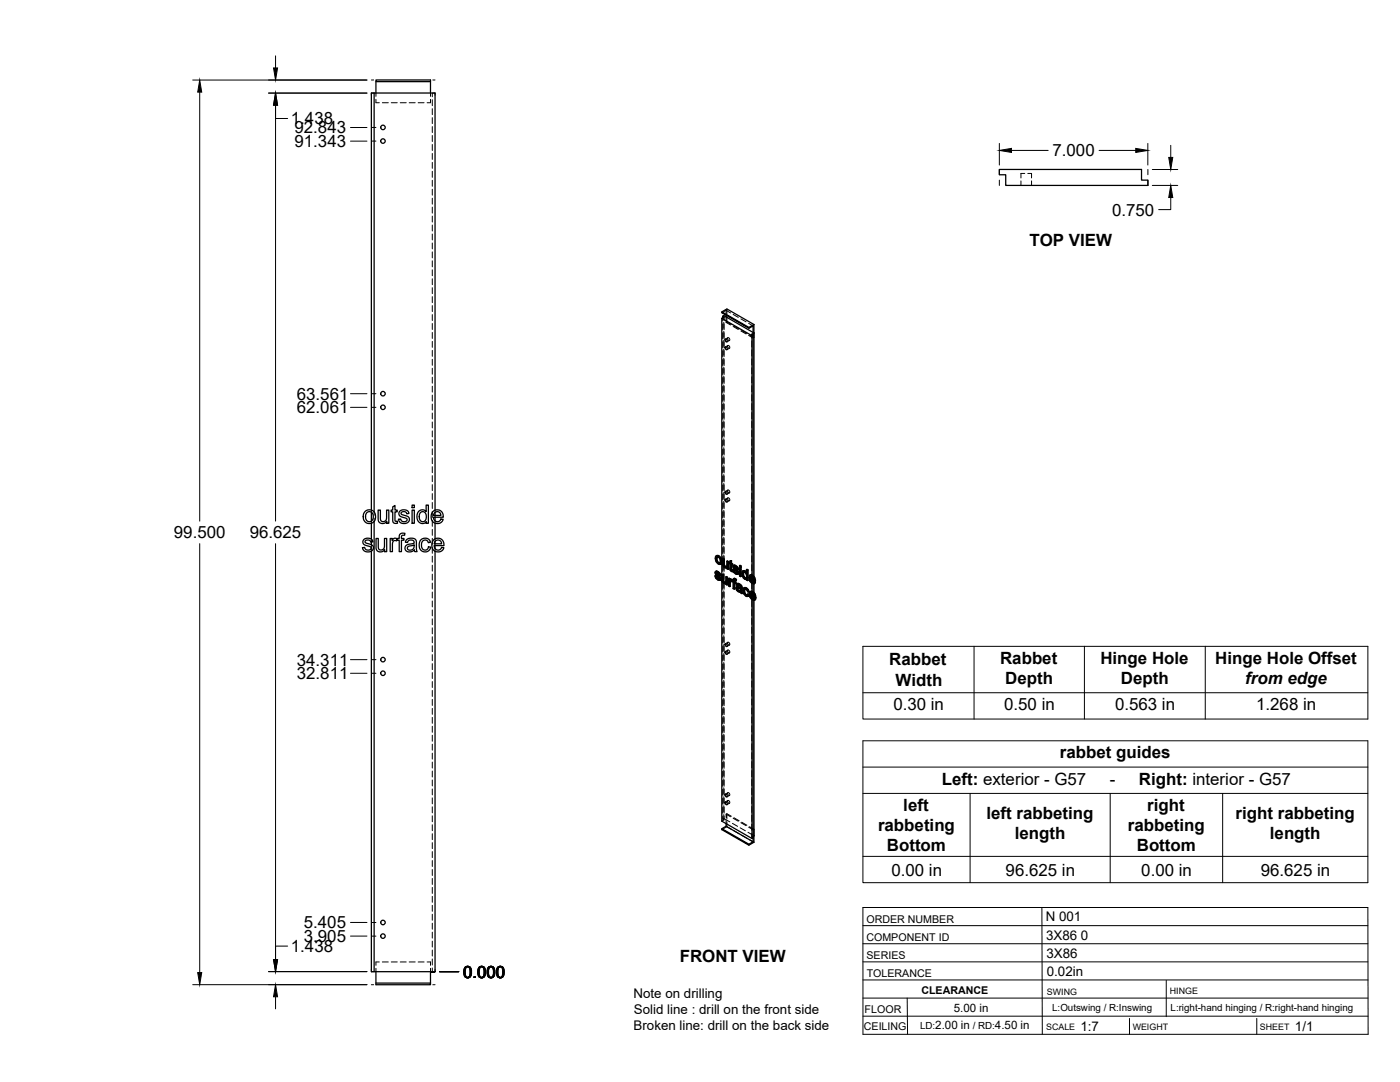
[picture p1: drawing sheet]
<svg xmlns="http://www.w3.org/2000/svg" width="559mm" height="432mm" viewBox="0 0 559 432" stroke-linecap="round" stroke-linejoin="round" font-family="sans-serif">
<!-- layer: Visible -->
<g fill="none" stroke="#000" stroke-width=".51">
<path d="M149.3 37.1v167.2M150.1 32.6v4.5M171.8 32.6h-21.7v-.7h21.7v5.2M398.9 67.6h56.7v4.3h2.6v2.1h-56.8v-4.3h-2.5zM288.1 127v96.4M288.1 127l12 7M288.1 124.5l2-1.2 10.8 6.2M288.5 126.2v.6M288.5 126.2l.4-.3 12 7-.8 .5 .5 .3M288.5 126.2l.5 .3-.9 .5M289.5 138.5l.6 .2 .1 .8-.6-.2zM289.5 135.4l.6 .2 .1 .8-.6-.2z"/>
<path d="M289.8 125.8v.7M298.9 130.7l-10.8-6.2v.3l10.8 6.2M300.1 134v95.4M300.6 133.7v96M300.6 133.7l-.5 .3M300.9 129.5l-2 1.2v.3l1.7-.9v2.6M300.9 129.5v100.5M289.5 199.3l.6 .2 .1 .8-.6-.2zM289.5 196.2l.6 .2 .1 .8-.6-.2zM145.3 215.2l1.3-.4a1.81 1.81 0 0 1 2.2 1.4l-.8 .2a1.14 1.14 0 0 0-1.2-.9 1.14 1.14 0 0 0-1.1 .9l.8 .5a3 3 0 0 1 2.4 1.1 2.16 2.16 0 0 1-1.4 2.3 2.16 2.16 0 0 1-2.5-.9l-.3-.8 .9-.2a1.21 1.21 0 0 0 1.2 1.3 1.21 1.21 0 0 0 1.2-1.4l-.8-.3a2.62 2.62 0 0 1-2.3-1.3v-.8zM145.8 204a2.64 2.64 0 0 1 4.1 2.1 2.64 2.64 0 0 1-3.9 2.4 3.2 3.2 0 0 1-.2-4.5zM146.3 204.7l.6-.4 .9-.1 1 .8 .1 2-.8 1.1h-1.2l-.7-.6-.3-1.5z"/>
<path d="M148.2 219.9v167.9h25.5v-167.8M148.2 203.6v-166.5h25.5v166.5M148.2 204.4v3.6M148.2 208.8v6.3M148.2 216.3v1.1M149.3 208.1v179.7M150.1 214.9h.9v2.9a1.32 1.32 0 0 0 1.3 1.7 1.32 1.32 0 0 0 1.2-1.8v-2.8h.8v5.3h-.8v-.8a1.86 1.86 0 0 1-2.2 .8 1.86 1.86 0 0 1-1.2-2.1zM150.9 203.6h.9v2.9a1.32 1.32 0 0 0 1.3 1.7 1.32 1.32 0 0 0 1.2-1.8v-2.8h.9v5.2h-.8v-.8a1.86 1.86 0 0 1-2.3 .9 1.86 1.86 0 0 1-1.2-2.1zM155.7 214.9h.8v.8a1.27 1.27 0 0 1 2-.7l.8-.1v-.6a1.51 1.51 0 0 1 .7-1.4 1.51 1.51 0 0 1 1.6 0l-.1 .7a.81 .81 0 0 0-.9 0 .81 .81 0 0 0-.4 .8v.5h1v.7h-1v4.6h-.9v-4.6h-.8v-.4l-.2 .7-.3-.1a1.18 1.18 0 0 0-1.2 .4 1.18 1.18 0 0 0-.2 1.2v2.8h-.9zM156.8 202.3l.8-.6v1.9h.9v.7h-.9v3.3a.55 .55 0 0 0 .4 .5 .55 .55 0 0 0 .5-.1l.2 .8-.7 .1a1.16 1.16 0 0 1-1.2-1.6v-3h-.7v-.7h.7zM159.5 204.1l1.6-.6a1.73 1.73 0 0 1 2.1 1.4l-.9 .1a1.13 1.13 0 0 0-1.1-.9 1.13 1.13 0 0 0-1.1 1l1.2 .5a2.18 2.18 0 0 1 2.1 1.3 2.2 2.2 0 0 1-1.8 2 2.2 2.2 0 0 1-2.4-1.1l-.2-.6 .9-.1a1.21 1.21 0 0 0 1.3 1.2 1.21 1.21 0 0 0 1.1-1.3l-.7-.3a2.63 2.63 0 0 1-2.3-1.3zM162.2 215.5l1.7-.7 1.2 .1 .8 .4 .6 4.9h-1l-.1-.7a2.02 2.02 0 0 1-2.2 .8 2.02 2.02 0 0 1-1.5-1.8l.8-1.1 1.8-.4a.78 .78 0 0 0 1-.7 .78 .78 0 0 0-1-.8 1.27 1.27 0 0 0-1.6 1l-.9-.1z"/>
<path d="M162.8 218.2l1.6-.4a.49 .49 0 0 1 .7-.3 .49 .49 0 0 1 .2 .7 1.37 1.37 0 0 1-1.2 1.3 1.37 1.37 0 0 1-1.5-.9zM164.5 203.6h.9v5.2h-.9zM164.5 201.6h.9v1h-.9zM167.1 204.1a1.96 1.96 0 0 1 3 .1v-2.6h.9v7.2h-.9v-.6a2.16 2.16 0 0 1-2.6 .4 2.16 2.16 0 0 1-1.1-2.4zM167.7 204.7l.5-.4a2.03 2.03 0 0 1 2 1.3 2.03 2.03 0 0 1-.7 2.3l-.2 .2a1.95 1.95 0 0 1-1.9-1 1.95 1.95 0 0 1 .2-2.2zM168 215.4a2.22 2.22 0 0 1 3.8 1l-.9 .2a1.47 1.47 0 0 0-1.9-.9 1.47 1.47 0 0 0-.8 2l.2 1 .6 .7a1.33 1.33 0 0 0 2-1.2l.9 .1-.4 1.1a2.41 2.41 0 0 1-3 .6 2.41 2.41 0 0 1-1.2-2.9zM172.8 204.2a2.47 2.47 0 0 1 2.9-.5 2.47 2.47 0 0 1 1.2 2.7h-3.9l.2 .9a1.48 1.48 0 0 0 1.4 .9 1.48 1.48 0 0 0 1.4-1.1l.9 .1-.3 .7a2.64 2.64 0 0 1-3.7 .5 2.64 2.64 0 0 1-.5-3.7zM173 215.5a2.47 2.47 0 0 1 3-.4 2.47 2.47 0 0 1 1.2 2.6h-3.9l.2 .9a1.47 1.47 0 0 0 1.4 .9 1.47 1.47 0 0 0 1.4-1l.9 .1a2.57 2.57 0 0 1-3.5 1.4 2.57 2.57 0 0 1-1.2-3.5zM173.5 204.6l.8-.4a1.43 1.43 0 0 1 1.7 1.5h-2.9zM173.7 204.5v1.2M173.7 206.4v1.5M173.7 208.8v6.3"/>
<path d="M173.7 216.1v.9M173.7 217.7v1.2M173.8 215.9l.7-.4a1.41 1.41 0 0 1 1.8 1.5h-3zM285.3 229.8l.5 .2M285.7 228l.9 .1M285.8 230l.2-.2 .2 .6-.2 .2zM285.9 228.7l.4 .3M285.9 228.9l1.4 1.1M285.9 221.8h1.1zM285.9 221.8l-.4 .5v1l.9 1.5a.95 .95 0 0 0 1.4 .2M285.9 227.9l-.3 .2M286 223.1l.2 .9"/>
<path d="M286 230.6l.5 .4h.5M286 228.1h.6l.5 .4M286 229.8h-.7l.6 1.1 .8 .6h.7M286.1 229.2l1.5 1.2M286.1 228.5v.1M286.1 228.8l-.2-.2 .6 .1 .5 .8 .4 .2M286.2 224l.2-.1 .6 .6-.3 .2zM286.2 230.4l.5 .5M286.2 227.9l-.7 .3v.6l1.4 1.7v.6M286.3 222.3l-.1 .6M286.4 228.2l1.1 .8M286.4 223.9l-.2-1-.2 .2 .4-.8 .7 .4 .4 1-.2 1h-.6"/>
<path d="M286.5 231l.4 .1M286.7 221.9l.9 .9 .2-.1 .4 1.3M286.9 228.6l.6 .4-.1 .7-.1-.6M287 224.5l.3 .1M287 221.8l.8 .9M287 231.1h-.1M287.1 230.1l.3 .5 .2-.2 .1 .5M287.4 230.6l.1 .5 .2-.2-.1 .5M287.5 231.1l-.1 .4 .2-.1-.3 .2M287.6 222.8l.4 1.4 .2-.2-.2 .9M287.8 225.1l-.2 .1M288 224.2l-.2 .9"/>
<path d="M288.1 224.6l-.1 4.6 .7 .2v2.2M288.1 231.8v95.9l12 6.9 .5-.2M288.5 223l.6 .1v2.2M288.5 229.5v2.1l.4 .4M288.5 231.7l.2 .4 .5 .2M288.7 232.1l.9 .3-.2 .1M288.7 229.4l-.7-.2 .1 2.6 .8 1h.9M288.9 223.2v2.2l.4 .4M288.9 225.5l.2 .4 .5 .2M289 232.4l.4 .1M289.1 225.9l.9 .3-.2 .1M289.1 223.1l-.6-.1 .1 2.7 .7 .9 .9-.1v.5l.4 .2"/>
<path d="M289.4 226.2l.4 .1M289.7 230.2l.7 .1v3l-.3 .2v-3M289.8 232.8v.4l.3 .3M289.8 232.8l-.2 .1M290.1 224l.7 .1v3l-.2 .1v-3M290.2 226.6l-.2 .1M290.4 230.3l-.7-.1v2l-.3 .3M290.8 224.1l-.7-.1v1.9l-.3 .4M290.8 230.8l1.6 .7M291.2 231.1v.4l.8-.3M291.3 232l.2 2-.2 .1v-1.6M291.3 224.4l-.3 .1v.4l.3 .1 .1 2.4 .4 .6 .7 .1-.1-.5h-.4"/>
<path d="M291.3 223.9l.7-.2v1.1M291.4 230.9l-.6-.1v3l.5 .3M291.6 231.8v.1M291.7 231.1l-.3 .2M291.8 231.3l.4 .4M291.8 223.9v1l.6 .1M291.8 224.9l.6 .1-.2 .6v-.4M291.8 227.4l.4 .1M291.9 227.5l.5 .1M292 223.7l-.7 .2v.8l-.3-.2M292 225.4v1.8M292.1 232.1l-.7-.3 .1 .6"/>
<path d="M292.2 225.6l-.4-.3v2l.3 .1M292.2 227.7l.1 .5M292.2 231.6h.4v.3zM292.2 232.1l.4 .2v2.6l.5 .2M292.2 231.6v.5M292.2 231.8l-.1 .3M292.2 232.1h-.1M292.5 227.4l.4 .2M292.8 225.7h.9M292.9 230.9l1.1 .3M292.9 227.6l.2-.1 .2 .5-.2 .2zM293 226.3l.4 .4"/>
<path d="M293 226.5l1.5 1.1M293.1 232.1l.7 .2-.2 .5v-.4M293.1 225.5l-.4 .2M293.1 230.8l-.3 .2M293.1 228.2l.5 .4h.6M293.1 225.7h.6l.6 .4M293.1 227.5l-.6-.1 .6 1.3 .8 .5 .6-.1M293.2 226.8l1.5 1.2M293.2 226.1v.1M293.2 226.4l-.1-.2 .5 .1 .9 1M293.3 231.5v.5M293.3 232.6v2.4l-.2 .1v-2.6l.5 .3"/>
<path d="M293.3 231.1l.7 .1-.3 .6 .1-.4M293.3 228l.5 .5M293.3 225.6l-.6 .2-.1 .6 1.5 1.8-.1 .5M293.5 225.8l1.1 .8M293.6 230.9l-.8 .1-.2 .6M293.6 228.6l.4 .1M293.7 231.8l-.6-.3v.6l.7 .2M294 233l-.2 .4 .5 .3M294 233l.6-.2 .6 .2M294 226.3l.4 .4 .2-.1 .2 .5-.3 .2-.1-.6M294.1 234.2l.6-.1 .9 .4M294.1 228.7h-.1"/>
<path d="M294.2 235l.2 .4 .6 .2M294.2 227.8l.3 .4 .2-.2 .2 .6M294.3 234.8l.3 .5M294.3 234.1l-.3 .2M294.4 235.4l.3 .4h.7h-.7M294.4 234.7l-.1 .1M294.4 232.9l1.4 .5M294.4 234.7h.1a.8 .8 0 0 1 1 .9l-.3 .3M294.5 234.7l-.1 .2M294.5 228.2l.1 .5 .3-.1-.2 .4M294.6 233.4l-.3 .3 .3-.3 .7 .5a.36 .36 0 0 1 .3 .4 .36 .36 0 0 1-.4 .3l-.8-.3M294.6 234.1l-.8 .4 .1 .9 .9 .8h.8l.5 .7"/>
<path d="M294.6 228.7l-.1 .4 .2-.1-.3 .2M294.6 232.8l-.5 .2M295 233.2l1.1 .6M295.2 226.9l.6 .1zM295.2 225.7l.6 .1zM295.2 226.9v3l.4 .2M295.2 225.7v.6l.4 .2M295.6 233.6l.2 .4 .3-.2 .1 .5M295.8 227v3l-.2 .1v-3M295.8 225.8l-.2 .7v-.5M295.8 234l.2 .4h.2l.1 2M296 234.4v2.1l.3-.1 .1 .4-.3 .1-.1-.4"/>
<path d="M296.6 229.2l.2 1M296.6 227.8h.8l.5 .4M296.7 227.8l-.2 .1M296.8 228.4l.6 .1 .5 1v1.1l-.6 .1M296.8 228.4l-.2 .8 .2-.2 .2 1M296.8 230.2l.2-.2 .5 .6-.2 .1zM296.8 228.4h.1M296.9 227.7l-.2 .1M297 228.3l-.2 .7M297 235.9l.2 .9 .8 .5M297.1 234.6h.9l.7 .7M297.2 236.9l.5 .6 .6-.1"/>
<path d="M297.2 228l.7 .3M297.3 234.5l-.4 .2M297.4 235.1l-.2 .7M297.4 227.8l-.4-.1a1.77 1.77 0 0 0-.2 3.1l.7 .4 .5-.1M297.5 230.6l.3 .1M297.8 234.8l.6 .6 .3-.1 .3 .9-.2 .1-.4-.9M297.9 227.3l.7 .1v4.2l-.2 .1v-4.1M298 234.6l-.5-.1a1.44 1.44 0 0 0-.7 2.2l.6 1 1.1 .3M298 231.1v.4l.4 .2M298 231.1l-.2 .1M298.4 237.1l.4 .3M298.6 227.4l-.7-.1v1.5l-.3-.5"/>
<path d="M298.8 236.3l-.4-.2-.4-.7a.52 .52 0 0 0-.8-.2 .52 .52 0 0 0 0 .8l.2 .8M298.8 237.4l.2-.1-.5 .7zM299 237.3l-.4-.3-.4 .6-.5-.1M299.3 229.6l1.1-.1 .8 .9M299.4 236.1h1.1l.8 .9M299.5 237.1l1.5 .8-.5-1a.52 .52 0 0 0-.6-.4 .52 .52 0 0 0-.4 .6l.3-.2 1.1 .7M299.6 231.8l.6 .6h.6M299.6 231.1l.2 .6M299.8 230l-.2 .4M299.8 237.6l.2 .7M299.8 238.4l.5 .6 .6-.1M299.9 236.5l-.1 .4"/>
<path d="M300.1 230.1l.8 1.3-1.5-.9M300.1 230.1l-.5-.1-.2 .5 .2-.1 1.2 .7M300.1 229.7l.9 .8 .2-.1 .3 1.4M300.1 230.1v.6M300.1 231.4v.7M300.1 232.8v3.1M300.1 236.6v.6M300.1 237.8v.7M300.1 239.3v95.3M300.2 232.8l.7 .2M300.2 232.4l.4 .1M300.3 236.2l.8 .9 .2-.1 .4 1.3"/>
<path d="M300.3 239l.4 .1M300.4 229.5l-.6-.2-.5 .3-.4 .9 .4 1.4 .9 .9M300.5 236.1l-.7-.2-.7 .7 .1 1.3 .8 1.3a.94 .94 0 0 0 .9 .4 .94 .94 0 0 0 .8-.7M300.6 230.5v.4M300.6 231.6v.7M300.6 233v3.2M300.6 236.9v.5M300.6 238.1v.8M300.6 239.5v96.4M300.7 232.4l-.1 .1M300.8 239l-.1 .1M300.8 232.2l.5 .3"/>
<path d="M300.9 238.3l.1 .4 .5 .4M300.9 231.8v.3M300.9 233v3.5M300.9 237.6h.1M300.9 239.6v96.5l-2 1.2M301 230.5l.3 1.4 .2-.1-.2 .1M301.1 237.1l.4 1.4 .2-.2-.2 .2M301.3 232l-1.9-1.1 .2 .9 .2-.1 .6 .6M301.5 238.6l-2-1.1 .3 .9 .2-.1 .5 .5M301.5 232.4l-.5 .5M301.5 232.4l-.6 .6M301.5 232.4l-.4-.3-.5 .4"/>
<path d="M301.7 238.9l-.5 .6M301.7 238.9l-.5-.3-.5 .5M289.5 256.9l.6 .2 .1 .8-.6-.1zM289.5 260.1l.6 .1 .1 .8-.6-.1zM289.5 317l.6 .1 .1 .9-.6-.2zM289.5 320.1l.6 .2 .1 .8-.6-.2zM289.8 328.7v1l-1.7 1v.4l10.8 6.2v-.4l-10.8-6.2M289.8 329.7l10.8 6.2-1.7 1M300.9 333.5l-.3 .3M150.1 387.8v5.2h21.7v-.7h-21.7M171.8 387.8v4.5"/>
<circle cx="152.9" cy="56.3" r=".9"/>
<circle cx="152.9" cy="50.9" r=".9"/>
<circle cx="152.9" cy="157.1" r=".9"/>
<circle cx="152.9" cy="162.5" r=".9"/>
<circle cx="152.9" cy="263.2" r=".9"/>
<circle cx="152.9" cy="268.7" r=".9"/>
<circle cx="152.9" cy="368.1" r=".9"/>
<circle cx="152.9" cy="373.6" r=".9"/>
</g>
<!-- layer: Hidden -->
<g fill="none" stroke="#000" stroke-width=".4">
<path d="M150.1 37.1v1.4M150.1 39.7v1.3h1.3M171.8 37.1v1.4M171.8 39.7v1.3h-1.3M172.6 37.1v1.5M172.6 39.8v2.4M152.6 41h2.4M156.2 41h2.4M159.7 41h2.4M163.3 41h2.4M166.9 41h2.4M172.6 43.4v2.4"/>
<path d="M172.6 46.9v2.4M172.6 50.5v2.4M172.6 54.1v2.4M172.6 57.7v2.3M172.6 61.2v2.4M172.6 64.8v2.4M172.6 68.4v2.4M172.6 71.9v2.4M172.6 75.5v2.4M172.6 79.1v2.4M407.5 72.2v1.8M409 69.2h-1.5v1.8"/>
<path d="M410.2 69.2h1.5v1.8M411.7 72.2v1.8M172.6 82.7v2.3M172.6 86.2v2.4M172.6 89.8v2.4M172.6 93.4v2.4M172.6 97v2.3M172.6 100.5v2.4M172.6 104.1v2.4M172.6 107.7v2.3M172.6 111.3v2.3M172.6 114.8v2.4"/>
<path d="M172.6 118.4v2.4M172.6 122v2.3M172.6 125.5v2.4M172.6 129.1v2.4M172.6 132.7v2.4M172.6 136.2v2.4M172.6 139.8v2.4M288.5 126.8v1.2M288.5 129.2v2.4M288.5 132.8v2.4M288.5 136.4v2.3M288.5 139.9v2.4"/>
<path d="M288.9 125.9v1.5M288.9 128.7v2.3M288.9 132.2v2.4M288.9 135.8v2.4M288.9 139.4v2.3M289 126.5v1.5M289 129.2v2.4M289 132.8v2.4M289 136.4v2.3M289 139.9v2.4M289.8 123.8v2M289.8 126.5v2.2"/>
<path d="M289.8 123.8l-1.7 1M289.8 123.8l1.8 1.1M290.1 128.5l-.3 .2 1.8 1M290.1 123.3v2M290.1 126.5v2M290.1 128.5l1.8 1M290.5 137.9a.58 .58 0 0 1 .7 .3 .58 .58 0 0 1-.3 .8l-.4-.5zM290.5 134.8a.54 .54 0 0 1 .7 .3 .54 .54 0 0 1-.4 .7zM290.5 137.9l-1 .6M290.5 134.8l-1 .5M291.2 139l-1 .6M291.2 135.9l-1 .5"/>
<path d="M292.6 125.5l2.1 1.2M292.6 130.3l2.1 1.2M292.9 130.1l2.1 1.2M295.7 127.3l2.1 1.1M295.7 132.1l2.1 1.2M296 131.9l2.1 1.2M298.8 129l1.8 1.1M299.1 133.7l1.8 1M300.1 133.4v1.5M300.1 136.1v2.4M300.1 139.7v2.3M300.6 132.7v1"/>
<path d="M300.9 132.9v1.8l-.3 .2-1.8-1M172.6 143.4v2.4M172.6 147v2.4M172.6 150.5v2.4M172.6 154.1v2.4M172.6 157.7v2.4M288.5 143.5v2.4M288.5 147.1v2.4M288.5 150.6v2.4M288.5 154.2v2.4M288.5 157.8v2.4M288.9 142.9v2.4"/>
<path d="M288.9 146.5v2.4M288.9 150.1v2.4M288.9 153.6v2.4M288.9 157.2v2.4M289 143.5v2.4M289 147.1v2.4M289 150.6v2.4M289 154.2v2.4M289 157.8v2.4M300.1 143.2v2.4M300.1 146.8v2.4M300.1 150.4v2.4"/>
<path d="M300.1 153.9v2.4M300.1 157.5v2.4M172.6 161.2v2.4M172.6 164.8v2.4M172.6 168.4v2.4M172.6 172v2.3M172.6 175.5v2.4M172.6 179.1v2.4M288.5 161.4v2.3M288.5 164.9v2.4M288.5 168.5v2.4M288.5 172.1v2.4"/>
<path d="M288.5 175.6v2.4M288.5 179.2v2.4M288.9 160.8v2.4M288.9 164.4v2.4M288.9 167.9v2.4M288.9 171.5v2.4M288.9 175.1v2.4M288.9 178.6v2.4M289 161.4v2.3M289 164.9v2.4M289 168.5v2.4M289 172.1v2.4"/>
<path d="M289 175.6v2.4M289 179.2v2.4M300.1 161.1v2.4M300.1 164.7v2.3M300.1 168.2v2.4M300.1 171.8v2.4M300.1 175.4v2.4M300.1 179v2.3M172.6 182.7v2.4M172.6 186.2v2.4M172.6 189.8v2.4M172.6 193.4v2.4"/>
<path d="M172.6 197v2.3M288.5 182.8v2.4M288.5 186.4v2.3M288.5 189.9v2.4M288.5 193.5v2.4M288.5 197.1v2.4M288.9 182.2v2.4M288.9 185.8v2.4M288.9 189.4v2.3M288.9 192.9v2.4M288.9 196.5v2.4M289 182.8v2.4"/>
<path d="M289 186.4v2.3M289 189.9v2.4M289 193.5v2.4M289 197.1v2.4M290.5 198.7a.54 .54 0 0 1 .7 .3 .54 .54 0 0 1-.4 .7zM290.5 195.6a.53 .53 0 0 1 .7 .3 .53 .53 0 0 1-.4 .7zM290.5 198.7l-1 .6M290.5 195.6l-1 .6M291.2 199.8l-1 .6M291.2 196.7l-1 .6M300.1 182.5v2.4M300.1 186.1v2.4"/>
<path d="M300.1 189.7v2.3M300.1 193.3v2.3M300.1 196.8v2.4M148.2 203.6v.8M148.2 208v.8M148.2 215.1v1.2M148.2 217.4v2.5M149.3 204.3v1.3M149.3 206.8v1.3M172.6 200.5v2.4M172.6 204.1v2.4M172.6 207.7v2.4"/>
<path d="M172.6 211.3v2.3M172.6 214.8v2.4M172.6 218.4v2.4M173.7 203.6v.9M173.7 205.7v.7M173.7 207.9v.9M173.7 215.1v1M173.7 217v.7M173.7 218.9v1.1M288.5 200.7v2.3M288.5 204.2v2.4M288.5 207.8v2.4"/>
<path d="M288.5 211.4v2.3M288.5 214.9v2.4M288.5 218.5v2.4M288.9 200.1v2.4M288.9 203.7v2.3M288.9 207.2v2.4M288.9 210.8v2.4M288.9 214.4v2.3M288.9 218v2.3M289 200.7v2.3M289 204.2v2.4M289 207.8v2.4"/>
<path d="M289 211.4v2.3M289 214.9v2.4M289 218.5v2.4M300.1 200.4v2.4M300.1 204v2.3M300.1 207.5v2.4M300.1 211.1v2.4M300.1 214.7v2.4M300.1 218.2v2.4M172.6 222v2.4M172.6 225.6v2.3M172.6 229.1v2.4"/>
<path d="M172.6 232.7v2.4M172.6 236.3v2.4M172.6 239.8v2.4M285.6 229.7l.3 .9-.2 .1M285.6 228.4l.1 .5-.2 .1M285.7 228.1l-.3 .4M285.7 222.7l.4 1.3-.3 .2M285.7 228.9l.3 .4-.2 .1M285.9 228l-.4 .2M285.9 230.6l.8 .7-.2 .1M286 229.3l1.1 1-.2 .2M286.1 224l.9 1-.3 .1"/>
<path d="M286.1 228.5h.5l-.2 .2M286.1 221.7l-.6 1.1M286.2 222.3l.8-.1-.3 .2M286.6 228.5l.4 .4-.2 .1M286.7 231.3l.5 .2-.2 .1M287 222.2l.5 .6-.2 .2M287 225l.6 .1-.2 .2M287 228.9l.2 .5-.2 .1M287.1 231h-.1M287.1 230.4l.2 .3-.2 .2M287.1 231l-.1 .1M287.2 229.4l.4 .1"/>
<path d="M287.3 230.7l-.2 .3M287.5 231.4l-.3 .1M287.5 224.6h-.2M287.5 222.8l.2 .9-.2 .2M287.7 223.8l-.4 .9M287.8 225.1h-.2M288.1 223.4v1.2M288.1 229.2v2.6M288.2 229.1l.1 2.4-.2 .1M288.3 231.5l.1 .4-.2 .2M288.4 231.9l.3 .4-.2 .2M288.5 222.1v2.4"/>
<path d="M288.5 225.7v2.3M288.5 229.2v2.4M288.5 232.8v2.4M288.5 236.4v2.4M288.5 239.9v2.4M288.7 222.9v2.3l-.2 .2M288.7 225.2l.1 .5-.2 .1M288.7 232.3l.4 .4-.2 .1M288.8 225.7l.3 .4-.2 .1M288.9 221.5v2.4M288.9 225.1v2.4M288.9 228.7v2.3"/>
<path d="M288.9 232.2v2.4M288.9 235.8v2.4M288.9 239.4v2.4M289 222.1v2.4M289 225.7v2.3M289 229.2v2.4M289 232.8v2.4M289 236.4v2.4M289 239.9v2.4M289.1 226.1l.5 .4-.3 .1M289.1 232.7h.9l-.2 .1M289.6 226.5l.8-.1-.2 .1"/>
<path d="M289.6 232.4h.1M289.7 232.4l-.2 .1M289.8 232.8h.1M289.9 232.2l-.3 .2M289.9 230.1v1.9l-.3 .3M290 232.7l-.2 .5M290 233.1l.4 .2M290 226.2h.1M290.2 226.1l-.3 .2M290.2 226.5v.1M290.3 226l-.3 .2M290.3 223.8v1.9l-.3 .4"/>
<path d="M290.4 226.4l-.2 .6M290.4 226.9l.4 .2M291.1 230.7v3l-.3 .1M291.1 233.7l.4 .3M291.2 224.7l.3 .2-.2 .1M291.2 224.3l-.2 .6M291.3 224.4l.2 .1M291.4 231.3v.1M291.5 224.9l.1 2.4-.2 .1M291.5 223.8l-.2 .9M291.6 227.3l.2 .3-.2 .2M291.7 231.2l-.5 .3"/>
<path d="M291.7 231.7l-.1 .1M291.7 231.7h.3l-.2 .1M291.8 225.3l.2-.1v.2M291.8 227.6l.4 .3-.2 .1M292 231.7l.3 .3M292 225.2l.4 .2M292.2 227.9l.3 .2M292.2 231.8l.2-.1-.1 .3M292.3 232l-.1 .1M292.4 231.5v.1M292.4 231.9l.4 .2-.2 .2M292.4 231.7l-.2 .4"/>
<path d="M292.4 231.5l-.2 .2M292.6 231.6l.2 .2M292.7 227.3l.3 .9-.2 .1M292.8 226l-.1 .6M292.8 232.1v2.7l-.2 .1M292.8 225.7l-.3 .4M292.8 234.8l.5 .2M292.9 226.5l.3 .4-.3 .2M292.9 231l-.3 .9M293 225.6l-.4 .2M293 230.8l-.3 .3M293 228.2l.8 .7-.2 .1"/>
<path d="M293.1 232.5l.2-.1v.2M293.1 226.1h.1M293.1 231.5h.2M293.2 226.9l1.1 1.1-.3 .1M293.3 232.4l.5 .3M293.3 226l-.2 .2M293.3 226l.5 .1-.3 .2M293.3 231.4l.3 .1-.2 .1M293.6 231.5l.3 .1M293.8 226.1l.4 .4-.3 .1M293.8 228.9l.6 .2-.3 .1M294 234.6l.2 .8-.2 .1"/>
<path d="M294 233l.2-.1-.4 .5M294 233.3l.5 .3M294.1 234.3l-.3 .4M294.2 228.6h.1M294.2 226.5l.1 .5-.2 .1M294.2 234.1l-.4 .3M294.2 235.4l.7 .6-.3 .1M294.3 228.6l-.2 .1M294.3 228l-.1 .5M294.3 227l.5 .1M294.4 228.3l-.1 .3M294.5 233.4h.1"/>
<path d="M294.5 234.7h.1M294.5 234.7h-.1M294.6 234.6l-.3 .2M294.6 229l-.2 .1M294.7 234.6l1.1 .4-.2 .1M294.7 233.3l.5 .1-.3 .2M294.9 236l.5 .2-.3 .1M295.2 233.4l.5 .5-.3 .1M295.4 236.2l.4-.1-.2 .1M295.4 226.7v3l-.2 .2M295.4 225.6l-.2 .7M295.4 229.7l.4 .3"/>
<path d="M295.4 226.2l.4 .2M295.6 234.5h.2M295.6 235.7l-.2 .2M295.7 233.9l-.1 .6M295.7 235.6l-.2 .2M295.8 235l-.3 .7M295.8 234.4l-.2 .3M295.8 236.1l-.1 .5M295.9 236.5l.5 .3M296.3 228.8l.2 .9-.2 .1M296.5 228l-.4 .9M296.5 229.7l.4 .8-.2 .1"/>
<path d="M296.7 227.8l-.5 .4M296.8 235.5l.3 1.4-.2 .1M296.9 230.5l.6 .5-.3 .1M296.9 234.8l-.3 .9M297 228.3h.5l-.2 .1M297 228.3l-.2 .1M297 228.3h.1M297.1 236.9l.9 .9-.2 .1M297.1 234.5l-.4 .4M297.4 235.1l-.2 .1M297.5 235l.5 .1-.2 .1M297.5 231l.5 .1"/>
<path d="M297.5 228.3l.4 .5-.1 .2M297.9 228.3l.3 .4M298 237.8l.7 .1M298 235.1l.4 .3-.3 .2M298 230.6l-.2 .1M298 228.9l.2 1-.2 .1M298.2 227.2l-.3 1.6M298.2 229.9l-.4 .8M298.2 231l-.2 .5M298.2 231.4l.4 .2M298.4 235.4l.2 .6-.2 .1M298.4 237.4h-.1"/>
<path d="M298.6 236l.4 .2M298.6 237l-.4 .6M299.1 230.4l.4 1.4-.2 .1M299.3 237l.3 1.3-.2 .1M299.4 230.9l.2-.1v.3M299.5 231.8l.9 .9-.2 .1-.1-.7M299.5 229.4l-.6 1.1M299.5 237.5l.2-.2 .1 .3M299.6 230.8l1.9 1.1M299.6 238.3l.9 .9-.2 .2M299.6 236l-.5 1.1M299.7 237.3l2 1.2"/>
<path d="M299.8 230h-.2M299.9 236.5l-.1 .1M300 236.5h.5l-.2 .1M300.1 221.8v2.4M300.1 225.4v2.4M300.1 229v2.4M300.1 232.5v2.4M300.1 236.1v2.4M300.1 239.7v2.4M300.1 229.4v.7l.3-.1-.6-.1M300.1 230.7v.7M300.1 235.9v.7"/>
<path d="M300.1 237.2v.6M300.1 238.5v.8M300.4 230l.5 .5-.2 .2M300.5 236.5l.6 .6-.3 .2M300.5 239.2l.8 .2-.2 .1M300.6 229.7v.8M300.6 230.9v.7M300.6 232.3v.7M300.6 236.2v.7M300.6 237.4v.7M300.6 238.9v.6M300.8 232.3v.1"/>
<path d="M300.8 232.3l-.1 .1M300.8 231.1l.3 .1M300.9 232.3l-.3 .2M300.9 230.5l.2 .7-.2 .2M300.9 232.1v.9l.2-.1-.7-.2M300.9 237.6l.3 .2M300.9 238.9h.1M300.9 238.9l-.1 .1M300.9 230v1.8M300.9 236.5v1.8M300.9 238.8v.8M301 238.9l-.2 .1"/>
<path d="M301.1 237.1l.1 .7-.2 .1M301.1 232.1l-.3 .2M301.2 238.6l-.3 .3M301.2 232.8l-.1 .1M301.4 239.4h-.1M172.6 243.4v2.4M172.6 247v2.4M172.6 250.5v2.4M172.6 254.1v2.4M172.6 257.7v2.4M288.5 243.5v2.4M288.5 247.1v2.4"/>
<path d="M288.5 250.7v2.3M288.5 254.2v2.4M288.5 257.8v2.4M288.9 243v2.3M288.9 246.5v2.4M288.9 250.1v2.4M288.9 253.7v2.4M288.9 257.2v2.4M289 243.5v2.4M289 247.1v2.4M289 250.7v2.3M289 254.2v2.4"/>
<path d="M289 257.8v2.4M290.5 259.5a.53 .53 0 0 1 .7 .3 .53 .53 0 0 1-.4 .7zM290.5 256.3a.59 .59 0 0 1 .7 .4 .59 .59 0 0 1-.3 .7l-.5-.6zM290.5 256.3l-1 .6M290.5 259.4l-1 .6M291.2 257.4l-1 .6M300.1 243.2v2.4M300.1 246.8v2.4M300.1 250.4v2.4M300.1 254v2.3M300.1 257.5v2.4M172.6 261.3v2.4"/>
<path d="M172.6 264.8v2.4M172.6 268.4v2.4M172.6 272v2.4M172.6 275.5v2.4M172.6 279.1v2.4M288.5 261.4v2.4M288.5 264.9v2.4M288.5 268.5v2.4M288.5 272.1v2.4M288.5 275.7v2.3M288.5 279.2v2.4M288.9 260.8v2.4"/>
<path d="M288.9 264.4v2.4M288.9 267.9v2.4M288.9 271.5v2.4M288.9 275.1v2.4M288.9 278.7v2.4M289 261.4v2.4M289 264.9v2.4M289 268.5v2.4M289 272.1v2.4M289 275.7v2.3M289 279.2v2.4M291.2 260.5l-1 .6"/>
<path d="M300.1 261.1v2.4M300.1 264.7v2.4M300.1 268.3v2.3M300.1 271.8v2.4M300.1 275.4v2.4M300.1 279v2.3M172.6 282.7v2.4M172.6 286.3v2.3M172.6 289.8v2.4M172.6 293.4v2.4M172.6 297v2.4M288.5 282.8v2.4"/>
<path d="M288.5 286.4v2.4M288.5 290v2.3M288.5 293.5v2.4M288.5 297.1v2.4M288.9 282.2v2.4M288.9 285.8v2.4M288.9 289.4v2.4M288.9 293v2.3M288.9 296.5v2.4M289 282.8v2.4M289 286.4v2.4M289 290v2.3"/>
<path d="M289 293.5v2.4M289 297.1v2.4M300.1 282.6v2.3M300.1 286.1v2.4M300.1 289.7v2.4M300.1 293.3v2.3M300.1 296.8v2.4M172.6 300.6v2.3M172.6 304.1v2.4M172.6 307.7v2.4M172.6 311.3v2.3M172.6 314.9v2.3"/>
<path d="M172.6 318.4v2.4M288.5 300.7v2.3M288.5 304.2v2.4M288.5 307.8v2.4M288.5 311.4v2.4M288.5 315v2.3M288.5 318.5v2.4M288.9 300.1v2.4M288.9 303.7v2.3M288.9 307.3v2.3M288.9 310.8v2.4M288.9 314.4v2.4"/>
<path d="M288.9 318v2.3M289 300.7v2.3M289 304.2v2.4M289 307.8v2.4M289 311.4v2.4M289 315v2.3M289 318.5v2.4M290.5 316.4a.53 .53 0 0 1 .7 .3 .53 .53 0 0 1-.4 .7zM290.5 319.5a.53 .53 0 0 1 .7 .3 .53 .53 0 0 1-.4 .7zM290.5 316.3l-1 .6M290.5 319.4l-1 .6M291.2 317.4l-1 .6"/>
<path d="M300.1 300.4v2.4M300.1 304v2.4M300.1 307.6v2.3M300.1 311.1v2.4M300.1 314.7v2.4M300.1 318.3v2.4M172.6 322v2.4M172.6 325.6v2.3M172.6 329.1v2.4M172.6 332.7v2.4M172.6 336.3v2.4M172.6 339.9v2.3"/>
<path d="M288.5 322.1v2.4M288.5 325.7v1.2M288.9 326.6l-.4 .3 .5 .3-.9 .5M288.9 326.6l2.4 1.4M288.9 321.5v2.4M288.9 325.1v1.5M289 322.1v2.4M289 325.7v1.5M289.8 326.2v-1.3l.3-.2v2M289.8 327.4v1.3M289.8 324.9l1.8 1M290.1 329.9l-2 1.2"/>
<path d="M290.1 327.9v2M290.1 324.7l1.8 1.1M290.1 329.9l1.8 1M291.2 320.5l-1 .6M292.4 328.6l2 1.2M292.6 326.5l2.1 1.2M292.9 326.3l2.1 1.2M292.9 331.5l2.1 1.2M295.4 330.4l2.1 1.2M295.7 328.3l2.1 1.2M296 328.1l2.1 1.2M296 333.3l2.1 1.2"/>
<path d="M298.8 330.1l1.8 1 .3-.2M299.1 329.9l1.8 1M299.1 335.1l1.8 1M300.1 332.5v1.6l.5 .3M300.1 321.8v2.4M300.1 325.4v2.4M300.1 329v2.4M300.6 333.8l-.5 .3M300.9 330.9v2.7l-2.3-1.5M172.6 343.4v2.4M172.6 347v2.4M172.6 350.6v2.4"/>
<path d="M172.6 354.1v2.4M172.6 357.7v2.4M172.6 361.3v2.4M172.6 364.8v2.4M172.6 368.4v2.4M172.6 372v2.4M172.6 375.6v2.4M172.6 379.1v2.4M150.1 386.4v1.4M151.4 383.9h-1.3v1.3M152.6 383.9h2.4M156.2 383.9h2.4"/>
<path d="M159.7 383.9h2.4M163.3 383.9h2.4M166.9 383.9h2.4M170.5 383.9h1.3v1.3M171.8 386.4v1.4M172.6 382.7v2.4M172.6 386.3v1.5"/>
</g>
<!-- layer: Reference -->
<g fill="none" stroke="#000" stroke-width=".4">
<path d="M148.2 31.9h.9M149.1 37.1h-.9v.9M172.7 37.1h1v.9M172.7 31.9h1M148.2 50.9h1.9M148.2 56.3h1.9M398.9 67.6v2.1M398.9 71.9v2.1M458.2 67.6v2.1M458.2 71.9v2.1M148.2 157.1h1.9M148.2 162.6h1.9"/>
<path d="M148.2 263.2h1.9M148.2 268.7h1.9M148.2 368.2h1.9M148.2 373.6h1.9M148.2 386.9v.9h.9M148.2 393h.9M171.8 387.8h1.9zM172.7 393h1M173.7 386.9v.9h-1"/>
</g>
<!-- layer: Hidden Narrow -->
<path d="M286.7 230l-.2 .1M288.2 231l-.2 .1M288.7 224.7l-.2 .2M289.9 231.7l-.2 .1M290.3 225.4l-.2 .2M291.5 226.7l-.2 .1M292.8 231.4l-.2 .2M293.8 227.6l-.2 .1M295.1 234.7l-.2 .1M295.8 235.1l-.2 .2" fill="none" stroke="#000" stroke-width=".4"/>
<!-- layer: Visible Narrow -->
<path d="M286.7 229.4l-.2 .1M288.7 231l-.2 .2M289.1 224.8l-.2 .1M292 226.9l-.2 .2M293.3 231.7l-.2 .1M293.8 227l-.2 .1M295 234.3l-.2 .1M296.2 234.8l-.2 .1M296.2 235.5l-.2 .1" fill="none" stroke="#000" stroke-width=".4"/>
<!-- layer: Titleblock -->
<path d="M344.4 362.2h201.6l.1 50.6h-201.7zM344.4 369.4h201.6M344.4 376.6h201.6M415.9 362.2l.1 50.6M344.4 383.9h201.6M344.4 391.1h201.6M344.4 398.3h201.6M362.1 398.3l.1 14.4M465.5 391.3v14.4M344.4 405.5h201.7M450.8 406.4v6.4M501.6 406.4v6.4" fill="none" stroke="#000" stroke-width=".4"/>
<!-- layer: Custom Tables -->
<path d="M344.4 257.9h201.6v29.1h-201.6zM388.8 257.9v29.1M432.8 257.9v29.1M481.1 257.9v29.1M344.4 276.5h201.6M344.4 295.6h201.6v56.7h-201.6zM344.4 306.1h201.6M344.4 316.6h201.6M387.2 316.6v35.7M443.1 316.6v35.7M488 316.6v35.7M344.4 341.8h201.6" fill="none" stroke="#000" stroke-width=".4"/>
<!-- layer: FD_Dimensions -->
<g fill="none" stroke="#000" stroke-width=".4">
<path d="M76.9 31.9h69.6M79.7 36.8v171.2M107.2 37.1h39.3M110 22.3v4.8M110 46.8v.5h4.8M110 42v166M139.9 50.9h6.6M139.9 56.3h6.6M398.9 57.2v8.7M458.2 57.2v8.7M467.3 58v4.8M403.7 60h14.7"/>
<path d="M438.7 60h14.6M459.9 67.6h10.2M459.9 74h10.2M467.3 78.8v4.9h-4.8M139.9 157.1h6.6M139.9 162.6h6.6M79.7 217v171.1M110 217v165.9M139.9 263.2h6.6M139.9 268.7h6.6M114.8 377.6h-4.8v.5M139.9 368.1h6.6"/>
<path d="M139.9 373.6h6.6M76.9 393h69.6M107.2 387.8h39.3M110 397.8v4.8M175.4 387.8h7.7"/>
</g>
<path d="M79.7 31.9l.8 4.9h-1.6zM109.2 27.1h1.6l-.8 4.8zM110 37.1l.8 4.9h-1.6zM398.9 60l4.8-.8v1.6zM453.3 59.2l4.9 .8-4.9 .8zM466.5 62.8h1.6l-.8 4.8zM467.3 74l.8 4.8h-1.6zM78.9 388.1h1.6l-.8 4.9zM109.2 382.9h1.6l-.8 4.9zM110 393l.8 4.8h-1.6z" fill="#000" stroke="#000" stroke-width=".4"/>
<g font-size="6.7">
<text x="116.1" y="49.7">1.438</text>
<text x="117.5" y="53.3">92.843</text>
<text x="117.5" y="58.7">91.343</text>
<text x="420.1" y="62.4">7.000</text>
<text x="443.9" y="86">0.750</text>
<text x="410.9" y="98.2">TOP VIEW</text>
<text x="118.5" y="159.5">63.561</text>
<text x="118.5" y="164.9">62.061</text>
<text x="69.4" y="214.8">99.500</text>
<text x="99.7" y="214.8">96.625</text>
<text x="118.5" y="265.6">34.311</text>
<text x="355" y="265.6">Rabbet</text>
<text x="399.2" y="264.9">Rabbet</text>
<text x="439.2" y="264.9">Hinge Hole</text>
<text x="485.1" y="264.9">Hinge Hole Offset</text>
<text x="118.5" y="271.1">32.811</text>
<text x="357.5" y="273.6">Width</text>
<text x="401.2" y="273">Depth</text>
<text x="447.4" y="273">Depth</text>
<text x="497.1" y="273">from edge</text>
<text x="356.6" y="283.3">0.30 in</text>
<text x="400.8" y="283.3">0.50 in</text>
<text x="445.1" y="283.3">0.563 in</text>
<text x="501.4" y="283.3">1.268 in</text>
<text x="423" y="302.6">rabbet guides</text>
<text x="375.9" y="313.1">Left: exterior - G57</text>
<text x="443" y="313.1">-</text>
<text x="454.6" y="313.1">Right: interior - G57</text>
<text x="360.6" y="323.6">left</text>
<text x="457.9" y="323.5">right</text>
<text x="393.8" y="326.9">left rabbeting</text>
<text x="493.2" y="326.9">right rabbeting</text>
<text x="350.5" y="331.6">rabbeting</text>
<text x="405" y="335">length</text>
<text x="450.2" y="331.6">rabbeting</text>
<text x="506.9" y="334.9">length</text>
<text x="354" y="339.7">Bottom</text>
<text x="453.7" y="339.6">Bottom</text>
<text x="355.8" y="349.4">0.00 in</text>
<text x="401.4" y="349.4">96.625 in</text>
<text x="455.5" y="349.4">0.00 in</text>
<text x="503.2" y="349.4">96.625 in</text>
<text x="121.3" y="370.5">5.405</text>
<text x="121.3" y="375.9">3.905</text>
<text x="116.1" y="379.9">1.438</text>
<text x="271.3" y="383.8">FRONT VIEW</text>
<text x="184.8" y="390.1">0.000</text>
</g>
<g font-size="5.3">
<text x="417.4" y="367.6">N 001</text>
<text x="417.6" y="375.1">3X86 0</text>
<text x="417.7" y="382.2">3X86</text>
<text x="417.8" y="389.5">0.02in</text>
<text x="252.9" y="398.4">Note on drilling</text>
<text x="253" y="404.9">Solid line : drill on the front side</text>
<text x="252.9" y="411.2">Broken line: drill on the back side</text>
<text x="431.3" y="411.5">1:7</text>
<text x="516.9" y="411.5">1/1</text>
</g>
<g font-size="4.6">
<text x="380.7" y="403.7">5.00 in</text>
<text x="373.3" y="410.7">2.00 in</text>
<text x="397.1" y="410.7">4.50 in</text>
</g>
<g font-size="4.3">
<text x="345.8" y="368.4">ORDER NUMBER</text>
<text x="345.8" y="375.5">COMPONENT ID</text>
<text x="345.8" y="382.7">SERIES</text>
<text x="345.9" y="389.9">TOLERANCE</text>
<text x="367.7" y="396.7">CLEARANCE</text>
<text x="345.1" y="404.3">FLOOR</text>
<text x="344.8" y="411.1">CEILING</text>
</g>
<g font-size="3.9">
<text x="420" y="403.6">L:Outswing / R:Inswing</text>
<text x="467.2" y="403.6">L:right-hand hinging / R:right-hand hinging</text>
<text x="367.2" y="410.7">LD:</text>
<text x="388.2" y="410.7">/ RD:</text>
</g>
<g font-size="3.5">
<text x="417.9" y="397">SWING</text>
<text x="466.9" y="396.9">HINGE</text>
<text x="417.5" y="410.9">SCALE</text>
<text x="452.1" y="410.9">WEIGHT</text>
<text x="502.9" y="410.9">SHEET</text>
</g>
</svg>
